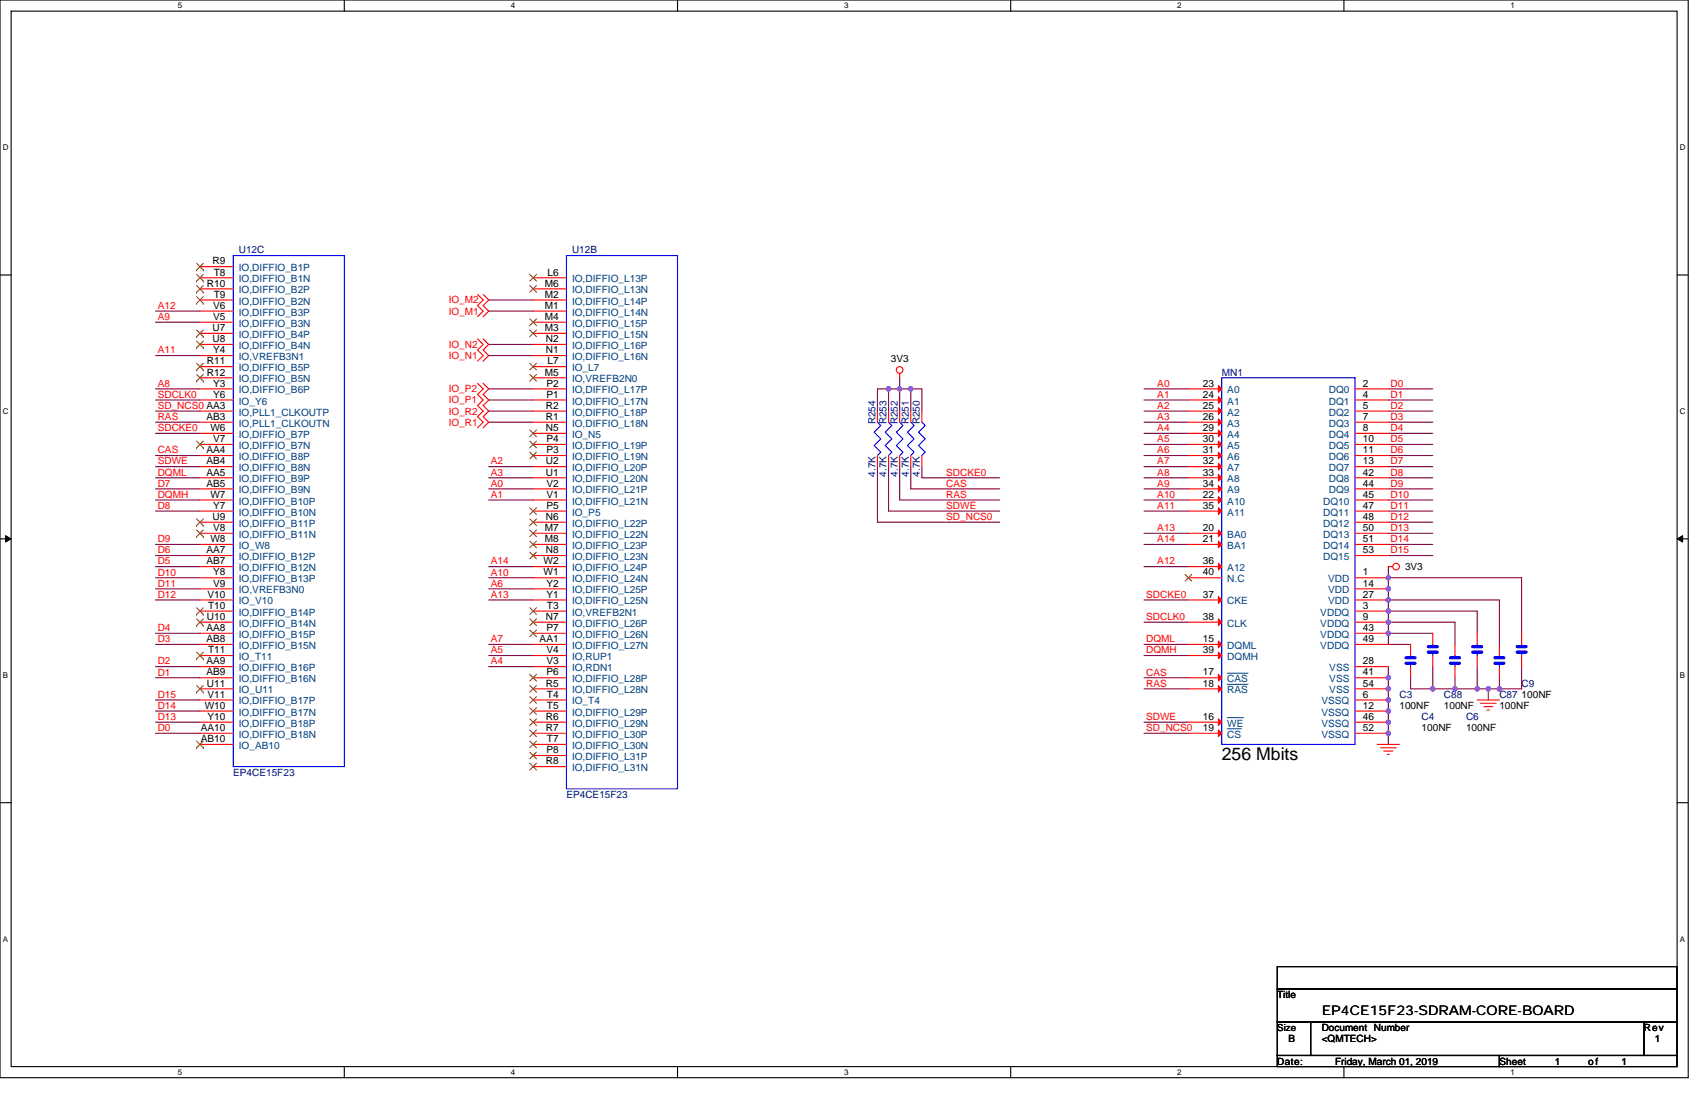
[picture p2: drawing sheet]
<svg xmlns="http://www.w3.org/2000/svg" width="432mm" height="279mm" viewBox="0 0 432 279" stroke-linecap="round" stroke-linejoin="round" font-family="sans-serif">
<path d="M0 0h428.6v273.5h-428.6zM2.8 2.8h422.9v267.9h-422.9z" fill="none" stroke="#000" stroke-width=".28"/>
<g fill="#fff">
<path d="M45.1 .3h1.1v2.2h-1.1z"/>
<path d="M45.1 271h1.1v2.2h-1.1z"/>
</g>
<path d="M87.4 0v2.8M87.4 270.7v2.8" fill="none" stroke="#000" stroke-width=".28"/>
<g fill="#fff">
<path d="M129.7 .3h1.1v2.2h-1.1z"/>
<path d="M129.7 271h1.1v2.2h-1.1z"/>
</g>
<path d="M172 0v2.8M172 270.7v2.8" fill="none" stroke="#000" stroke-width=".28"/>
<g fill="#fff">
<path d="M214.3 .3h1.1v2.2h-1.1z"/>
<path d="M214.3 271h1.1v2.2h-1.1z"/>
</g>
<path d="M256.6 0v2.8M256.6 270.7v2.8" fill="none" stroke="#000" stroke-width=".28"/>
<g fill="#fff">
<path d="M298.9 .3h1.1v2.2h-1.1z"/>
<path d="M298.9 271h1.1v2.2h-1.1z"/>
</g>
<path d="M341.2 0v2.8M341.2 270.7v2.8" fill="none" stroke="#000" stroke-width=".28"/>
<g fill="#fff">
<path d="M383.4 .3h1.2v2.2h-1.2z"/>
<path d="M383.4 271h1.2v2.2h-1.2z"/>
<path d="M.7 36.3h1.5v2.3h-1.5z"/>
<path d="M426.4 36.3h1.5v2.3h-1.5z"/>
<path d="M.7 103.3h1.5v2.2h-1.5z"/>
<path d="M426.4 103.3h1.5v2.2h-1.5z"/>
</g>
<path d="M0 69.8h2.8M425.7 69.8h2.9" fill="none" stroke="#000" stroke-width=".28"/>
<g fill="#fff">
<path d="M.7 170.2h1.4v2.3h-1.4z"/>
<path d="M426.4 170.2h1.4v2.3h-1.4z"/>
</g>
<path d="M0 136.7h2.8M425.7 136.7h2.9" fill="none" stroke="#000" stroke-width=".28"/>
<path d="M1.4 135.9l1.4 .8-1.4 .9zM425.7 136.7l1.4-.8v1.7z" fill="#000"/>
<path d="M1.4 135.9l1.4 .8-1.4 .9zM425.7 136.7l1.4-.8v1.7z" fill="none" stroke="#000" stroke-width=".25"/>
<g fill="#fff">
<path d="M.7 237.2h1.4v2.2h-1.4z"/>
<path d="M426.4 237.2h1.4v2.2h-1.4z"/>
</g>
<path d="M0 203.7h2.8M425.7 203.7h2.9M324.2 259.4h8.5v8.4h-8.5zM324.2 245.3h101.5v5.6h-101.5zM324.2 250.9h101.5v8.5h-101.5zM332.7 259.4h84.6v8.4h-84.6zM417.3 259.4h8.4v8.4h-8.4zM324.2 267.8h56.4v2.9h-56.4zM380.6 267.8h45.1v2.9h-45.1z" fill="none" stroke="#000" stroke-width=".28"/>
<g fill="none" stroke="#800040" stroke-width=".28">
<path d="M39.5 78.9h11.3M124.1 78.9h11.2M124.1 76.1h11.2M39.5 81.8h11.3M39.5 98.7h11.3M39.5 90.2h11.3M124.1 98.7h11.2M124.1 90.2h11.2M124.1 87.4h11.2M225.6 98.7h-2.9v5.6M225.6 98.7v5.6M225.6 98.7h2.8"/>
<path d="M228.4 95.9v2.8M228.4 98.7v5.6M228.4 98.7h2.8M231.2 98.7v5.6M231.2 98.7h2.8v5.6M290.4 98.7h11.3M352.4 98.7h11.3M39.5 104.3h11.3M39.5 107.1h11.3M39.5 115.6h11.3M39.5 118.4h11.3M39.5 110h11.3"/>
<path d="M39.5 101.5h11.3M124.1 118.4h11.2M124.1 107.1h11.2M124.1 104.3h11.2M124.1 101.5h11.2M222.7 118.4v14.1h31.1M225.6 118.4v11.3h28.2M228.4 118.4v8.5h25.4M231.2 118.4v5.7h22.6M234 118.4v2.8h19.8M290.4 115.6h11.3M290.4 110h11.3"/>
<path d="M290.4 101.5h11.3M290.4 118.4h11.3M290.4 107.1h11.3M290.4 104.3h11.3M290.4 112.8h11.3M352.4 110h11.3M352.4 104.3h11.3M352.4 112.8h11.3M352.4 107.1h11.3M352.4 115.6h11.3M352.4 118.4h11.3M352.4 101.5h11.3"/>
<path d="M39.5 121.2h11.3M39.5 124.1h11.3M39.5 126.9h11.3M39.5 129.7h11.3M39.5 138.2h11.3M124.1 121.2h11.2M124.1 126.9h11.2M124.1 124.1h11.2M290.4 121.2h11.3M290.4 129.7h11.3M290.4 135.3h11.3M290.4 138.2h11.3"/>
<path d="M290.4 126.9h11.3M290.4 124.1h11.3M352.4 126.9h11.3M352.4 132.5h11.3M352.4 138.2h11.3M352.4 124.1h11.3M352.4 121.2h11.3M352.4 135.3h11.3M352.4 129.7h11.3M39.5 141h11.3M39.5 143.8h11.3M39.5 146.6h11.3"/>
<path d="M39.5 149.4h11.3M39.5 152.3h11.3M124.1 146.6h11.2M124.1 143.8h11.2M124.1 152.3h11.2M124.1 149.4h11.2M290.4 157.9h11.3M290.4 143.8h11.3M290.4 152.3h11.3M352.4 141h11.3M352.4 157.9h16.9v5.6M352.4 155.1h22.6v5.6"/>
<path d="M352.4 152.3h28.2v11.2M352.4 146.6h33.9v14.1M352.4 157.9v2.8M352.4 143.8v2.8M352.4 152.3v2.8M352.4 146.6v5.7M352.4 155.1v2.8M39.5 160.7h11.3M39.5 163.5h11.3M39.5 169.2h11.3M39.5 172h11.3M39.5 177.6h11.3"/>
<path d="M124.1 166.4h11.2M124.1 169.2h11.2M124.1 163.5h11.2M290.4 163.5h11.3M290.4 172h11.3M290.4 166.4h11.3M290.4 174.8h11.3M352.4 160.7h11.3M352.4 169.2v19.7M352.4 160.7v2.8h5.7M358.1 172v2.8h5.6M363.7 169.2v5.6"/>
<path d="M363.7 174.8h5.6M369.3 172v2.8M369.3 174.8h5.7M375 169.2v5.6M375 174.8h2.8M377.8 174.8h2.8M377.8 174.8v2.8M380.6 172v2.8M386.3 169.2v5.6h-5.7M39.5 186.1h11.3M39.5 183.3h11.3M39.5 180.4h11.3"/>
<path d="M290.4 186.1h11.3M290.4 183.3h11.3"/>
</g>
<g fill="#f0f" stroke="#f0f" stroke-width=".28">
<circle cx="352.4" cy="146.6" r=".56"/>
<circle cx="380.6" cy="174.8" r=".56"/>
<circle cx="377.8" cy="174.8" r=".56"/>
<circle cx="375" cy="174.8" r=".56"/>
<circle cx="363.7" cy="174.8" r=".56"/>
<circle cx="352.4" cy="157.9" r=".56"/>
<circle cx="352.4" cy="180.4" r=".56"/>
<circle cx="352.4" cy="177.6" r=".56"/>
<circle cx="352.4" cy="186.1" r=".56"/>
<circle cx="352.4" cy="183.3" r=".56"/>
<circle cx="352.4" cy="155.1" r=".56"/>
<circle cx="352.4" cy="149.4" r=".56"/>
<circle cx="369.3" cy="174.8" r=".56"/>
<circle cx="352.4" cy="152.2" r=".56"/>
<circle cx="352.4" cy="174.8" r=".56"/>
<circle cx="352.4" cy="172" r=".56"/>
<circle cx="352.4" cy="160.7" r=".56"/>
<circle cx="228.4" cy="98.7" r=".56"/>
<circle cx="231.2" cy="98.7" r=".56"/>
<circle cx="225.6" cy="98.7" r=".56"/>
</g>
<g fill="none" stroke="#f00" stroke-width=".28">
<path d="M50.8 67.7h8.4M50.8 70.5h8.4M50.8 73.3h8.4M50.8 76.1h8.4M50.8 78.9h8.4M121.2 74.7l1.5 1.4-1.5 1.4 1.5 1.4-1.5 1.5M122.7 74.7l1.4 1.4-1.4 1.4 1.4 1.4-1.4 1.5M135.3 70.5h8.5M135.3 73.3h8.5M135.3 76.1h8.5M135.3 78.9h8.5M50.8 81.8h8.4"/>
<path d="M50.8 84.6h8.4M50.8 87.4h8.4M50.8 90.2h8.4M50.8 93h8.4M50.8 95.9h8.4M50.8 98.7h8.4M121.2 97.3l1.5 1.4-1.5 1.4 1.5 1.4-1.5 1.4 1.5 1.4-1.5 1.4 1.5 1.4-1.5 1.5M121.2 86l1.5 1.4-1.5 1.4 1.5 1.4-1.5 1.4M122.7 97.3l1.4 1.4-1.4 1.4 1.4 1.4-1.4 1.4 1.4 1.4-1.4 1.4 1.4 1.4-1.4 1.5M122.7 86l1.4 1.4-1.4 1.4 1.4 1.4-1.4 1.4M135.3 81.8h8.5M135.3 84.6h8.5"/>
<path d="M135.3 87.4h8.5M135.3 90.2h8.5M135.3 93h8.5M135.3 95.9h8.5M135.3 98.7h8.5M228.4 94.7v1.2M301.7 98.7h8.4M344 98.7h8.4M50.8 101.5h8.4M50.8 104.3h8.4M50.8 107.1h8.4M50.8 110h8.4"/>
<path d="M50.8 112.8h8.4M50.8 115.6h8.4M50.8 118.4h8.4M135.3 101.5h8.5M135.3 104.3h8.5M135.3 107.1h8.5M135.3 110h8.5M135.3 112.8h8.5M135.3 115.6h8.5M135.3 118.4h8.5M222.7 104.3v2.8M222.7 115.6v2.8"/>
<path d="M225.6 104.3v2.8M225.6 115.6v2.8M228.4 104.3v2.8M228.4 115.6v2.8M231.2 104.3v2.8M231.2 115.6v2.8M234 104.3v2.8M234 115.6v2.8M301.7 101.5h8.4M301.7 104.3h8.4M301.7 107.1h8.4M301.7 110h8.4"/>
<path d="M301.7 112.8h8.4M301.7 115.6h8.4M301.7 118.4h8.4M344 101.5h8.4M344 104.3h8.4M344 107.1h8.4M344 110h8.4M344 112.8h8.4M344 115.6h8.4M344 118.4h8.4M50.8 121.2h8.4M50.8 124.1h8.4"/>
<path d="M50.8 126.9h8.4M50.8 129.7h8.4M50.8 132.5h8.4M50.8 135.3h8.4M50.8 138.2h8.4M135.3 121.2h8.5M135.3 124.1h8.5M135.3 126.9h8.5M135.3 129.7h8.5M135.3 132.5h8.5M135.3 135.3h8.5M135.3 138.2h8.5"/>
<path d="M301.7 121.2h8.4M301.7 124.1h8.4M301.7 126.9h8.4M301.7 135.3h8.4M301.7 129.7h8.4M301.7 138.2h8.4M344 121.2h8.4M344 124.1h8.4M344 126.9h8.4M344 129.7h8.4M344 132.5h8.4M344 135.3h8.4"/>
<path d="M344 138.2h8.4M50.8 141h8.4M50.8 143.8h8.4M50.8 146.6h8.4M50.8 149.4h8.4M50.8 152.3h8.4M50.8 155.1h8.4M50.8 157.9h8.4M135.3 141h8.5M135.3 143.8h8.5M135.3 146.6h8.5M135.3 149.4h8.5"/>
<path d="M135.3 152.3h8.5M135.3 155.1h8.5M135.3 157.9h8.5M301.7 143.8h8.4M301.7 146.6h8.4M301.7 157.9h8.4M301.7 152.3h8.4M344 141h8.4M344 146.6h8.4M344 155.1h8.4M344 152.3h8.4M344 157.9h8.4"/>
<path d="M344 149.4h8.4M352.4 143.8h1.2M50.8 160.7h8.4M50.8 163.5h8.4M50.8 166.4h8.4M50.8 169.2h8.4M50.8 172h8.4M50.8 174.8h8.4M50.8 177.6h8.4M135.3 160.7h8.5M135.3 163.5h8.5M135.3 166.4h8.5"/>
<path d="M135.3 169.2h8.5M135.3 172h8.5M135.3 174.8h8.5M135.3 177.6h8.5M301.7 163.5h8.4M301.7 166.4h8.4M301.7 172h8.4M301.7 174.8h8.4M344 169.2h8.4M344 172h8.4M344 160.7h8.4M344 163.5h8.4"/>
<path d="M344 177.6h8.4M344 174.8h8.4M358.1 163.5v2.9M358.1 169.2v2.8M363.7 160.7v2.8M363.7 166.4v2.8M369.3 163.5v2.9M369.3 169.2v2.8M375 177.6h5.6M375 160.7v2.8M375 166.4v2.8M375.8 178.5h4"/>
<path d="M376.7 179.3h2.2M380.6 163.5v2.9M380.6 169.2v2.8M386.3 160.7v2.8M386.3 166.4v2.8M50.8 180.4h8.4M50.8 183.3h8.4M50.8 186.1h8.4M50.8 188.9h8.4M135.3 180.4h8.5M135.3 183.3h8.5M135.3 186.1h8.5"/>
<path d="M135.3 188.9h8.5M135.3 191.7h8.5M135.3 194.5h8.5M301.7 183.3h8.4M301.7 186.1h8.4M344 180.4h8.4M344 183.3h8.4M344 186.1h8.4M349.6 188.9h5.7M350.5 189.8h3.9M351.3 190.6h2.3M352.2 191.4h.5"/>
<path d="M377.5 180.2h.6"/>
<circle cx="228.4" cy="93.9" r=".84"/>
<circle cx="354.4" cy="143.8" r=".84"/>
</g>
<g fill="none" stroke="#00f" stroke-width=".28">
<path d="M59.2 64.9h28.2v129.6h-28.2zM143.8 64.9h28.2v135.3h-28.2zM310.1 95.9h33.9v93h-33.9zM222.7 107.1l.9 .9-1.7 1.7 1.7 1.7-1.7 1.7 1.7 1.7-.9 .8M225.6 107.1l.8 .9-1.7 1.7 1.7 1.7-1.7 1.7 1.7 1.7-.8 .8M228.4 107.1l.8 .9-1.7 1.7 1.7 1.7-1.7 1.7 1.7 1.7-.8 .8M231.2 107.1l.8 .9-1.6 1.7 1.6 1.7-1.6 1.7 1.6 1.7-.8 .8M234 107.1l.9 .9-1.7 1.7 1.7 1.7-1.7 1.7 1.7 1.7-.9 .8M358.1 166.4v.5M358.1 168.3v.9M363.7 163.5v.6M363.7 165.5v.9"/>
<path d="M369.3 166.4v.5M369.3 168.3v.9M375 163.5v.6M375 165.5v.9M380.6 166.4v.5M380.6 168.3v.9M386.3 163.5v.6M386.3 165.5v.9"/>
</g>
<g fill="none" stroke="#804000" stroke-width=".25">
<path d="M49.9 68.5h.1M49.9 71.3h.1M49.9 74.2h.1M49.9 77h.1M49.9 66.8l1.7 1.7M49.9 69.6l1.7 1.7M49.9 72.5l1.7 1.7M49.9 75.3l1.7 1.7M51.6 66.8l-1.7 1.7M51.6 69.6l-1.7 1.7M51.6 72.5l-1.7 1.7M51.6 75.3l-1.7 1.7"/>
<path d="M51.6 68.5h.1M51.6 71.3h.1M51.6 74.2h.1M51.6 77h.1M134.5 69.6l1.7 1.7M134.5 72.5l1.7 1.7M136.2 69.6l-1.7 1.7M136.2 72.5l-1.7 1.7M49.9 85.4h.1M49.9 88.3h.1M49.9 93.9h.1M49.9 96.7h.1"/>
<path d="M49.9 83.7l1.7 1.7M49.9 86.6l1.7 1.7M49.9 92.2l1.7 1.7M49.9 95l1.7 1.7M51.6 83.7l-1.7 1.7M51.6 86.6l-1.7 1.7M51.6 92.2l-1.7 1.7M51.6 95l-1.7 1.7M51.6 85.4h.1M51.6 88.3h.1M51.6 93.9h.1M51.6 96.7h.1"/>
<path d="M134.5 80.9l1.7 1.7M134.5 83.7l1.7 1.7M134.5 92.2l1.7 1.7M134.5 95l1.7 1.7M136.2 80.9l-1.7 1.7M136.2 83.7l-1.7 1.7M136.2 92.2l-1.7 1.7M136.2 95l-1.7 1.7M49.9 113.6h.1M49.9 111.9l1.7 1.7M51.6 111.9l-1.7 1.7M51.6 113.6h.1"/>
<path d="M134.5 109.1l1.7 1.7M134.5 111.9l1.7 1.7M134.5 114.8l1.7 1.7M136.2 109.1l-1.7 1.7M136.2 111.9l-1.7 1.7M136.2 114.8l-1.7 1.7M49.9 133.4h.1M49.9 136.2h.1M49.9 131.7l1.7 1.7M49.9 134.5l1.7 1.7M51.6 131.7l-1.7 1.7M51.6 134.5l-1.7 1.7"/>
<path d="M51.6 133.4h.1M51.6 136.2h.1M134.5 128.9l1.7 1.6M134.5 131.7l1.7 1.7M134.5 134.5l1.7 1.7M134.5 137.3l1.7 1.7M136.2 128.9l-1.7 1.6M136.2 131.7l-1.7 1.7M136.2 134.5l-1.7 1.7M136.2 137.3l-1.7 1.7M49.9 155.9h.1M49.9 158.7h.1"/>
<path d="M49.9 154.2l1.7 1.7M49.9 157l1.7 1.7M51.6 154.2l-1.7 1.7M51.6 157l-1.7 1.7M51.6 155.9h.1M51.6 158.7h.1M134.5 140.1l1.7 1.7M134.5 154.2l1.7 1.7M134.5 157l1.7 1.7M134.5 159.9l1.7 1.7M136.2 140.1l-1.7 1.7M136.2 154.2l-1.7 1.7"/>
<path d="M136.2 157l-1.7 1.7M136.2 159.9l-1.7 1.7M300.8 145.8l1.7 1.7M302.5 145.8l-1.7 1.7M49.9 167.2h.1M49.9 175.7h.1M49.9 165.5l1.7 1.7M49.9 174l1.7 1.7M51.6 165.5l-1.7 1.7M51.6 174l-1.7 1.7M51.6 167.2h.1M51.6 175.7h.1"/>
<path d="M134.5 171.1l1.7 1.7M134.5 174l1.7 1.7M134.5 176.8l1.7 1.7M134.5 179.6l1.7 1.7M136.2 171.1l-1.7 1.7M136.2 174l-1.7 1.7M136.2 176.8l-1.7 1.7M136.2 179.6l-1.7 1.7M49.9 189.8h.1M49.9 188.1l1.7 1.7M51.6 188.1l-1.7 1.7M51.6 189.8h.1"/>
<path d="M134.5 182.4l1.7 1.7M134.5 185.2l1.7 1.7M134.5 188.1l1.7 1.7M134.5 190.9l1.7 1.7M134.5 193.7l1.7 1.7M136.2 182.4l-1.7 1.7M136.2 185.2l-1.7 1.7M136.2 188.1l-1.7 1.7M136.2 190.9l-1.7 1.7M136.2 193.7l-1.7 1.7"/>
</g>
<path d="M356.9 166.9h2.3M356.9 168.3h2.3M362.6 164.1h2.2M362.6 165.5h2.2M368.2 166.9h2.3M368.2 168.3h2.3M373.9 164.1h2.2M373.9 165.5h2.2M379.5 166.9h2.3M379.5 168.3h2.3M385.1 164.1h2.3M385.1 165.5h2.3" fill="none" stroke="#00f" stroke-width=".84"/>
<g fill="#f00" stroke="#f00" stroke-width=".28">
<path d="M309.3 97.8l.8 .9-.8 .8z"/>
<path d="M309.3 100.7l.8 .8-.8 .8z"/>
<path d="M309.3 103.5l.8 .8-.8 .9z"/>
<path d="M309.3 106.3l.8 .8-.8 .9z"/>
<path d="M309.3 109.1l.8 .9-.8 .8z"/>
<path d="M309.3 111.9l.8 .9-.8 .8z"/>
<path d="M309.3 114.8l.8 .8-.8 .8z"/>
<path d="M309.3 117.6l.8 .8-.8 .9z"/>
<path d="M309.3 120.4l.8 .8-.8 .9z"/>
<path d="M309.3 123.2l.8 .9-.8 .8z"/>
<path d="M309.3 126l.8 .9-.8 .8z"/>
<path d="M309.3 134.5l.8 .8-.8 .9z"/>
<path d="M309.3 143l.8 .8-.8 .8z"/>
<path d="M309.3 157l.8 .9-.8 .8z"/>
<path d="M309.3 151.4l.8 .9-.8 .8z"/>
<path d="M309.3 162.7l.8 .8-.8 .9z"/>
<path d="M309.3 165.5l.8 .9-.8 .8z"/>
<path d="M309.3 171.1l.8 .9-.8 .8z"/>
<path d="M309.3 174l.8 .8-.8 .9z"/>
<path d="M309.3 182.4l.8 .9-.8 .8z"/>
<path d="M309.3 185.2l.8 .9-.8 .8z"/>
<path d="M309.3 128.9l.8 .8-.8 .8z"/>
<path d="M309.3 137.3l.8 .9-.8 .8z"/>
</g>
<path d="M311.6 170.8h5.2M311.6 173.7h5.2M311.6 182.1h4.1M311.6 184.9h3.5" fill="none" stroke="#004080" stroke-width=".25"/>
<text font-size="4.5" x="310.1" y="193">256 Mbits</text>
<text font-size="3.4" x="335.5" y="257.5">EP4CE15F23-SDRAM-CORE-BOARD</text>
<g font-size="2.5" fill="#000080">
<text x="60.6" y="64.3">U12C</text>
<text x="145.2" y="64.3">U12B</text>
<text x="310.1" y="95.3">MN1</text>
<text x="222.3" y="107.7" transform="rotate(-90 222.3 107.7)">R254</text>
<text x="225.1" y="107.7" transform="rotate(-90 225.1 107.7)">R253</text>
<text x="227.9" y="107.7" transform="rotate(-90 227.9 107.7)">R252</text>
<text x="230.7" y="107.7" transform="rotate(-90 230.7 107.7)">R251</text>
<text x="233.5" y="107.7" transform="rotate(-90 233.5 107.7)">R250</text>
<text x="222.3" y="121" transform="rotate(-90 222.3 121)">4.7K</text>
<text x="225.1" y="121" transform="rotate(-90 225.1 121)">4.7K</text>
<text x="227.9" y="121" transform="rotate(-90 227.9 121)">4.7K</text>
<text x="230.7" y="121" transform="rotate(-90 230.7 121)">4.7K</text>
<text x="233.5" y="121" transform="rotate(-90 233.5 121)">4.7K</text>
<text x="355.3" y="177.1">C3</text>
<text x="366.5" y="177.1">C88</text>
<text x="380.6" y="177.1">C87</text>
<text x="386.3" y="174.3">C9</text>
<text x="360.9" y="182.7">C4</text>
<text x="372.2" y="182.7">C6</text>
<text x="59.2" y="196.8">EP4CE15F23</text>
<text x="143.8" y="202.5">EP4CE15F23</text>
</g>
<g font-size="2.5">
<text x="54" y="67.1">R9</text>
<text x="54.3" y="69.9">T8</text>
<text x="139" y="69.9">L6</text>
<text x="52.5" y="72.7">R10</text>
<text x="54.3" y="75.6">T9</text>
<text x="138.3" y="72.7">M6</text>
<text x="138.3" y="75.6">M2</text>
<text x="54.1" y="78.4">V6</text>
<text x="54.1" y="81.2">V5</text>
<text x="138.3" y="78.4">M1</text>
<text x="138.3" y="81.2">M4</text>
<text x="54" y="84">U7</text>
<text x="54" y="86.8">U8</text>
<text x="54.1" y="89.7">Y4</text>
<text x="138.3" y="84">M3</text>
<text x="138.6" y="86.8">N2</text>
<text x="138.6" y="89.7">N1</text>
<text x="52.5" y="92.5">R11</text>
<text x="52.5" y="95.3">R12</text>
<text x="138.3" y="95.3">M5</text>
<text x="139" y="92.5">L7</text>
<text x="226.1" y="92">3V3</text>
<text x="54.1" y="98.1">Y3</text>
<text x="54.1" y="100.9">Y6</text>
<text x="138.7" y="98.1">P2</text>
<text x="138.7" y="100.9">P1</text>
<text x="305.3" y="98.1">23</text>
<text x="305.3" y="100.9">24</text>
<text x="345.9" y="98.1">2</text>
<text x="345.9" y="100.9">4</text>
<text x="52.4" y="106.6">AB3</text>
<text x="138.6" y="103.8">R2</text>
<text x="138.6" y="106.6">R1</text>
<text x="305.3" y="103.8">25</text>
<text x="305.3" y="106.6">26</text>
<text x="345.9" y="103.8">5</text>
<text x="345.9" y="106.6">7</text>
<text x="53.4" y="109.4">W6</text>
<text x="54.1" y="112.2">V7</text>
<text x="138.6" y="109.4">N5</text>
<text x="138.7" y="112.2">P4</text>
<text x="305.3" y="109.4">29</text>
<text x="305.3" y="112.2">30</text>
<text x="345.9" y="109.4">8</text>
<text x="345.9" y="112.2">10</text>
<text x="52.4" y="115">AA4</text>
<text x="52.4" y="117.8">AB4</text>
<text x="138.6" y="117.8">U2</text>
<text x="138.7" y="115">P3</text>
<text x="305.3" y="115">31</text>
<text x="305.3" y="117.8">32</text>
<text x="345.9" y="115">11</text>
<text x="345.9" y="117.8">13</text>
<text x="52.4" y="120.7">AA5</text>
<text x="52.4" y="123.5">AB5</text>
<text x="138.6" y="120.7">U1</text>
<text x="138.7" y="123.5">V2</text>
<text x="305.3" y="120.7">33</text>
<text x="305.3" y="123.5">34</text>
<text x="345.9" y="120.7">42</text>
<text x="345.9" y="123.5">44</text>
<text x="53.4" y="126.3">W7</text>
<text x="54" y="131.9">U9</text>
<text x="54.1" y="129.1">Y7</text>
<text x="138.6" y="131.9">N6</text>
<text x="138.7" y="126.3">V1</text>
<text x="138.7" y="129.1">P5</text>
<text x="305.3" y="126.3">22</text>
<text x="305.3" y="129.1">35</text>
<text x="345.9" y="126.3">45</text>
<text x="345.9" y="129.1">47</text>
<text x="345.9" y="131.9">48</text>
<text x="53.4" y="137.6">W8</text>
<text x="54.1" y="134.8">V8</text>
<text x="138.3" y="134.8">M7</text>
<text x="138.3" y="137.6">M8</text>
<text x="305.3" y="134.8">20</text>
<text x="305.3" y="137.6">21</text>
<text x="345.9" y="134.8">50</text>
<text x="345.9" y="137.6">51</text>
<text x="52.4" y="140.4">AA7</text>
<text x="52.4" y="143.2">AB7</text>
<text x="138" y="143.2">W2</text>
<text x="138.6" y="140.4">N8</text>
<text x="305.3" y="143.2">36</text>
<text x="345.9" y="140.4">53</text>
<text x="54.1" y="146">Y8</text>
<text x="54.1" y="148.9">V9</text>
<text x="138" y="146">W1</text>
<text x="138.7" y="148.9">Y2</text>
<text x="305.3" y="146">40</text>
<text x="345.9" y="146">1</text>
<text x="345.9" y="148.9">14</text>
<text x="356.7" y="144.7">3V3</text>
<text x="52.7" y="151.7">V10</text>
<text x="52.8" y="154.5">T10</text>
<text x="138.7" y="151.7">Y1</text>
<text x="138.8" y="154.5">T3</text>
<text x="305.3" y="151.7">37</text>
<text x="345.9" y="151.7">27</text>
<text x="345.9" y="154.5">3</text>
<text x="52.4" y="160.1">AA8</text>
<text x="52.5" y="157.3">U10</text>
<text x="138.6" y="157.3">N7</text>
<text x="138.7" y="160.1">P7</text>
<text x="305.3" y="157.3">38</text>
<text x="345.9" y="157.3">9</text>
<text x="345.9" y="160.1">43</text>
<text x="52.4" y="163">AB8</text>
<text x="52.8" y="165.8">T11</text>
<text x="137" y="163">AA1</text>
<text x="138.7" y="165.8">V4</text>
<text x="305.3" y="163">15</text>
<text x="305.3" y="165.8">39</text>
<text x="345.9" y="163">49</text>
<text x="52.4" y="168.6">AA9</text>
<text x="52.4" y="171.4">AB9</text>
<text x="138.7" y="168.6">V3</text>
<text x="138.7" y="171.4">P6</text>
<text x="305.3" y="171.4">17</text>
<text x="345.9" y="168.6">28</text>
<text x="345.9" y="171.4">41</text>
<text x="52" y="179.9">W10</text>
<text x="52.5" y="174.2">U11</text>
<text x="52.7" y="177.1">V11</text>
<text x="138.6" y="174.2">R5</text>
<text x="138.8" y="177.1">T4</text>
<text x="138.8" y="179.9">T5</text>
<text x="305.3" y="174.2">18</text>
<text x="345.9" y="177.1">6</text>
<text x="345.9" y="179.9">12</text>
<text x="345.9" y="174.2">54</text>
<text x="355.3" y="179.9">100NF</text>
<text x="366.5" y="179.9">100NF</text>
<text x="380.6" y="179.9">100NF</text>
<text x="386.3" y="177.1">100NF</text>
<text x="51" y="185.5">AA10</text>
<text x="52.7" y="182.7">Y10</text>
<text x="138.6" y="182.7">R6</text>
<text x="138.6" y="185.5">R7</text>
<text x="305.3" y="182.7">16</text>
<text x="305.3" y="185.5">19</text>
<text x="345.9" y="182.7">46</text>
<text x="345.9" y="185.5">52</text>
<text x="360.9" y="185.6">100NF</text>
<text x="372.2" y="185.6">100NF</text>
<text x="51" y="188.3">AB10</text>
<text x="138.7" y="191.2">P8</text>
<text x="138.8" y="188.3">T7</text>
<text x="138.6" y="194">R8</text>
<text x="324.2" y="253.2">Title</text>
<text x="324.2" y="261.6">Size</text>
<text x="335.5" y="261.7">Document Number</text>
<text x="417.3" y="261.7">Rev</text>
<text x="327.1" y="264.5">B</text>
<text x="335.5" y="264.5">&lt;QMTECH&gt;</text>
<text x="420.1" y="264.5">1</text>
<text x="324.2" y="270.1">Date:</text>
<text x="338.9" y="270.1">Friday, March 01, 2019</text>
<text x="380.6" y="270.1">Sheet</text>
<text x="394.7" y="270.1">1</text>
<text x="403.2" y="270.1">of</text>
<text x="411.6" y="270.1">1</text>
</g>
<g font-size="2.5" fill="#004080">
<text x="60.6" y="68.8">IO,DIFFIO_B1P</text>
<text x="60.6" y="71.6">IO,DIFFIO_B1N</text>
<text x="145.2" y="71.6">IO,DIFFIO_L13P</text>
<text x="60.6" y="74.5">IO,DIFFIO_B2P</text>
<text x="60.6" y="77.3">IO,DIFFIO_B2N</text>
<text x="145.2" y="74.5">IO,DIFFIO_L13N</text>
<text x="145.2" y="77.3">IO,DIFFIO_L14P</text>
<text x="60.6" y="80.1">IO,DIFFIO_B3P</text>
<text x="60.6" y="82.9">IO,DIFFIO_B3N</text>
<text x="145.2" y="80.1">IO,DIFFIO_L14N</text>
<text x="145.2" y="82.9">IO,DIFFIO_L15P</text>
<text x="60.6" y="85.7">IO,DIFFIO_B4P</text>
<text x="60.6" y="88.6">IO,DIFFIO_B4N</text>
<text x="145.2" y="85.7">IO,DIFFIO_L15N</text>
<text x="145.2" y="88.6">IO,DIFFIO_L16P</text>
<text x="60.6" y="91.4">IO,VREFB3N1</text>
<text x="60.6" y="94.2">IO,DIFFIO_B5P</text>
<text x="145.2" y="91.4">IO,DIFFIO_L16N</text>
<text x="145.2" y="94.2">IO_L7</text>
<text x="60.6" y="97">IO,DIFFIO_B5N</text>
<text x="60.6" y="99.8">IO,DIFFIO_B6P</text>
<text x="145.2" y="97">IO,VREFB2N0</text>
<text x="145.2" y="99.8">IO,DIFFIO_L17P</text>
<text x="311.6" y="99.8">A0</text>
<text x="337.3" y="99.8">DQ0</text>
<text x="60.6" y="102.7">IO_Y6</text>
<text x="60.6" y="105.5">IO,PLL1_CLKOUTP</text>
<text x="145.2" y="102.7">IO,DIFFIO_L17N</text>
<text x="145.2" y="105.5">IO,DIFFIO_L18P</text>
<text x="311.6" y="102.7">A1</text>
<text x="311.6" y="105.5">A2</text>
<text x="337.3" y="102.7">DQ1</text>
<text x="337.3" y="105.5">DQ2</text>
<text x="60.6" y="108.3">IO,PLL1_CLKOUTN</text>
<text x="60.6" y="111.1">IO,DIFFIO_B7P</text>
<text x="60.6" y="113.9">IO,DIFFIO_B7N</text>
<text x="145.2" y="108.3">IO,DIFFIO_L18N</text>
<text x="145.2" y="111.1">IO_N5</text>
<text x="145.2" y="113.9">IO,DIFFIO_L19P</text>
<text x="311.6" y="108.3">A3</text>
<text x="311.6" y="111.1">A4</text>
<text x="311.6" y="113.9">A5</text>
<text x="337.3" y="108.3">DQ3</text>
<text x="337.3" y="111.1">DQ4</text>
<text x="337.3" y="113.9">DQ5</text>
<text x="60.6" y="116.8">IO,DIFFIO_B8P</text>
<text x="60.6" y="119.6">IO,DIFFIO_B8N</text>
<text x="145.2" y="116.8">IO,DIFFIO_L19N</text>
<text x="145.2" y="119.6">IO,DIFFIO_L20P</text>
<text x="311.6" y="116.8">A6</text>
<text x="311.6" y="119.6">A7</text>
<text x="337.3" y="116.8">DQ6</text>
<text x="337.3" y="119.6">DQ7</text>
<text x="60.6" y="122.4">IO,DIFFIO_B9P</text>
<text x="60.6" y="125.2">IO,DIFFIO_B9N</text>
<text x="145.2" y="122.4">IO,DIFFIO_L20N</text>
<text x="145.2" y="125.2">IO,DIFFIO_L21P</text>
<text x="311.6" y="122.4">A8</text>
<text x="311.6" y="125.2">A9</text>
<text x="337.3" y="122.4">DQ8</text>
<text x="337.3" y="125.2">DQ9</text>
<text x="60.6" y="128">IO,DIFFIO_B10P</text>
<text x="60.6" y="130.8">IO,DIFFIO_B10N</text>
<text x="145.2" y="128">IO,DIFFIO_L21N</text>
<text x="145.2" y="130.8">IO_P5</text>
<text x="311.6" y="128">A10</text>
<text x="311.6" y="130.8">A11</text>
<text x="335.9" y="128">DQ10</text>
<text x="335.9" y="130.8">DQ11</text>
<text x="60.6" y="133.7">IO,DIFFIO_B11P</text>
<text x="60.6" y="136.5">IO,DIFFIO_B11N</text>
<text x="145.2" y="133.7">IO,DIFFIO_L22P</text>
<text x="145.2" y="136.5">IO,DIFFIO_L22N</text>
<text x="311.6" y="136.5">BA0</text>
<text x="335.9" y="133.7">DQ12</text>
<text x="335.9" y="136.5">DQ13</text>
<text x="60.6" y="139.3">IO_W8</text>
<text x="60.6" y="142.1">IO,DIFFIO_B12P</text>
<text x="145.2" y="139.3">IO,DIFFIO_L23P</text>
<text x="145.2" y="142.1">IO,DIFFIO_L23N</text>
<text x="311.6" y="139.3">BA1</text>
<text x="335.9" y="139.3">DQ14</text>
<text x="335.9" y="142.1">DQ15</text>
<text x="60.6" y="144.9">IO,DIFFIO_B12N</text>
<text x="60.6" y="147.8">IO,DIFFIO_B13P</text>
<text x="145.2" y="144.9">IO,DIFFIO_L24P</text>
<text x="145.2" y="147.8">IO,DIFFIO_L24N</text>
<text x="311.6" y="144.9">A12</text>
<text x="311.6" y="147.8">N.C</text>
<text x="337.2" y="147.8">VDD</text>
<text x="60.6" y="150.6">IO,VREFB3N0</text>
<text x="60.6" y="153.4">IO_V10</text>
<text x="145.2" y="150.6">IO,DIFFIO_L25P</text>
<text x="145.2" y="153.4">IO,DIFFIO_L25N</text>
<text x="311.6" y="153.4">CKE</text>
<text x="337.2" y="153.4">VDD</text>
<text x="337.2" y="150.6">VDD</text>
<text x="60.6" y="156.2">IO,DIFFIO_B14P</text>
<text x="60.6" y="159">IO,DIFFIO_B14N</text>
<text x="60.6" y="161.9">IO,DIFFIO_B15P</text>
<text x="145.2" y="156.2">IO,VREFB2N1</text>
<text x="145.2" y="159">IO,DIFFIO_L26P</text>
<text x="145.2" y="161.9">IO,DIFFIO_L26N</text>
<text x="311.6" y="159">CLK</text>
<text x="335.2" y="156.2">VDDQ</text>
<text x="335.2" y="159">VDDQ</text>
<text x="335.2" y="161.9">VDDQ</text>
<text x="60.6" y="164.7">IO,DIFFIO_B15N</text>
<text x="60.6" y="167.5">IO_T11</text>
<text x="145.2" y="164.7">IO,DIFFIO_L27N</text>
<text x="145.2" y="167.5">IO,RUP1</text>
<text x="311.6" y="164.7">DQML</text>
<text x="311.6" y="167.5">DQMH</text>
<text x="335.2" y="164.7">VDDQ</text>
<text x="60.6" y="170.3">IO,DIFFIO_B16P</text>
<text x="60.6" y="173.1">IO,DIFFIO_B16N</text>
<text x="145.2" y="170.3">IO,RDN1</text>
<text x="145.2" y="173.1">IO,DIFFIO_L28P</text>
<text x="311.6" y="173.1">CAS</text>
<text x="337.4" y="170.3">VSS</text>
<text x="337.4" y="173.1">VSS</text>
<text x="60.6" y="176">IO_U11</text>
<text x="60.6" y="178.8">IO,DIFFIO_B17P</text>
<text x="145.2" y="176">IO,DIFFIO_L28N</text>
<text x="145.2" y="178.8">IO_T4</text>
<text x="311.6" y="176">RAS</text>
<text x="335.4" y="178.8">VSSQ</text>
<text x="337.4" y="176">VSS</text>
<text x="60.6" y="181.6">IO,DIFFIO_B17N</text>
<text x="60.6" y="184.4">IO,DIFFIO_B18P</text>
<text x="145.2" y="181.6">IO,DIFFIO_L29P</text>
<text x="145.2" y="184.4">IO,DIFFIO_L29N</text>
<text x="311.6" y="184.4">WE</text>
<text x="335.4" y="181.6">VSSQ</text>
<text x="335.4" y="184.4">VSSQ</text>
<text x="60.6" y="187.2">IO,DIFFIO_B18N</text>
<text x="60.6" y="190.1">IO_AB10</text>
<text x="145.2" y="187.2">IO,DIFFIO_L30P</text>
<text x="145.2" y="190.1">IO,DIFFIO_L30N</text>
<text x="311.6" y="187.2">CS</text>
<text x="335.4" y="187.2">VSSQ</text>
<text x="145.2" y="192.9">IO,DIFFIO_L31P</text>
<text x="145.2" y="195.7">IO,DIFFIO_L31N</text>
</g>
<g font-size="2.5" fill="#f00">
<text x="113.9" y="77">IO_M2</text>
<text x="40" y="78.4">A12</text>
<text x="40" y="81.2">A9</text>
<text x="113.9" y="79.8">IO_M1</text>
<text x="40" y="89.7">A11</text>
<text x="113.9" y="88.3">IO_N2</text>
<text x="113.9" y="91.1">IO_N1</text>
<text x="40" y="98.1">A8</text>
<text x="40" y="100.9">SDCLK0</text>
<text x="113.9" y="99.6">IO_P2</text>
<text x="293.8" y="100.9">A1</text>
<text x="293.8" y="98.1">A0</text>
<text x="353" y="98.1">D0</text>
<text x="353" y="100.9">D1</text>
<text x="40" y="103.7">SD_NCS0 AA3</text>
<text x="40" y="106.6">RAS</text>
<text x="113.9" y="105.2">IO_R2</text>
<text x="113.9" y="102.4">IO_P1</text>
<text x="293.8" y="106.6">A3</text>
<text x="293.8" y="103.8">A2</text>
<text x="353" y="103.8">D2</text>
<text x="353" y="106.6">D3</text>
<text x="40" y="109.4">SDCKE0</text>
<text x="113.9" y="108">IO_R1</text>
<text x="293.8" y="109.4">A4</text>
<text x="293.8" y="112.2">A5</text>
<text x="353" y="109.4">D4</text>
<text x="353" y="112.2">D5</text>
<text x="40" y="115">CAS</text>
<text x="40" y="117.9">SDWE</text>
<text x="124.6" y="117.9">A2</text>
<text x="293.8" y="115">A6</text>
<text x="293.8" y="117.9">A7</text>
<text x="353" y="115">D6</text>
<text x="353" y="117.9">D7</text>
<text x="40" y="120.7">DQML</text>
<text x="40" y="123.5">D7</text>
<text x="124.6" y="120.7">A3</text>
<text x="124.6" y="123.5">A0</text>
<text x="240.2" y="120.7">SDCKE0</text>
<text x="240.2" y="123.5">CAS</text>
<text x="293.8" y="123.5">A9</text>
<text x="293.8" y="120.7">A8</text>
<text x="353" y="123.5">D9</text>
<text x="353" y="120.7">D8</text>
<text x="40" y="126.3">DQMH</text>
<text x="40" y="129.1">D8</text>
<text x="124.6" y="126.3">A1</text>
<text x="240.2" y="126.3">RAS</text>
<text x="240.2" y="129.1">SDWE</text>
<text x="240.2" y="131.9">SD_NCS0</text>
<text x="293.8" y="129.1">A11</text>
<text x="293.8" y="126.3">A10</text>
<text x="353" y="126.3">D10</text>
<text x="353" y="132">D12</text>
<text x="353" y="129.1">D11</text>
<text x="40" y="137.6">D9</text>
<text x="293.8" y="134.8">A13</text>
<text x="293.8" y="137.6">A14</text>
<text x="353" y="137.6">D14</text>
<text x="353" y="134.8">D13</text>
<text x="40" y="140.4">D6</text>
<text x="40" y="143.2">D5</text>
<text x="124.6" y="143.2">A14</text>
<text x="293.8" y="143.2">A12</text>
<text x="353" y="140.4">D15</text>
<text x="40" y="146">D10</text>
<text x="40" y="148.9">D11</text>
<text x="124.6" y="146">A10</text>
<text x="124.6" y="148.9">A6</text>
<text x="40" y="151.7">D12</text>
<text x="124.6" y="151.7">A13</text>
<text x="291" y="151.7">SDCKE0</text>
<text x="40" y="160.1">D4</text>
<text x="291" y="157.3">SDCLK0</text>
<text x="40" y="163">D3</text>
<text x="124.6" y="165.8">A5</text>
<text x="124.6" y="163">A7</text>
<text x="291" y="163">DQML</text>
<text x="291" y="165.8">DQMH</text>
<text x="40" y="168.6">D2</text>
<text x="40" y="171.4">D1</text>
<text x="124.6" y="168.6">A4</text>
<text x="291" y="171.4">CAS</text>
<text x="40" y="179.9">D14</text>
<text x="40" y="177.1">D15</text>
<text x="291" y="174.2">RAS</text>
<text x="40" y="185.5">D0</text>
<text x="40" y="182.7">D13</text>
<text x="291" y="185.5">SD_NCS0</text>
<text x="291" y="182.7">SDWE</text>
</g>
<g font-size="2">
<text x="45.1" y="2.1">5</text>
<text x="129.7" y="2.1">4</text>
<text x="214.3" y="2.1">3</text>
<text x="298.9" y="2.1">2</text>
<text x="383.4" y="2.1">1</text>
<text x=".7" y="38.1">D</text>
<text x="426.4" y="38.1">D</text>
<text x=".7" y="105.1">C</text>
<text x="426.4" y="105.1">C</text>
<text x=".7" y="172.1">B</text>
<text x="426.4" y="172.1">B</text>
<text x=".7" y="239">A</text>
<text x="426.4" y="239">A</text>
<text x="45.1" y="272.8">5</text>
<text x="129.7" y="272.8">4</text>
<text x="214.3" y="272.8">3</text>
<text x="298.9" y="272.8">2</text>
<text x="383.4" y="272.8">1</text>
</g>
</svg>
